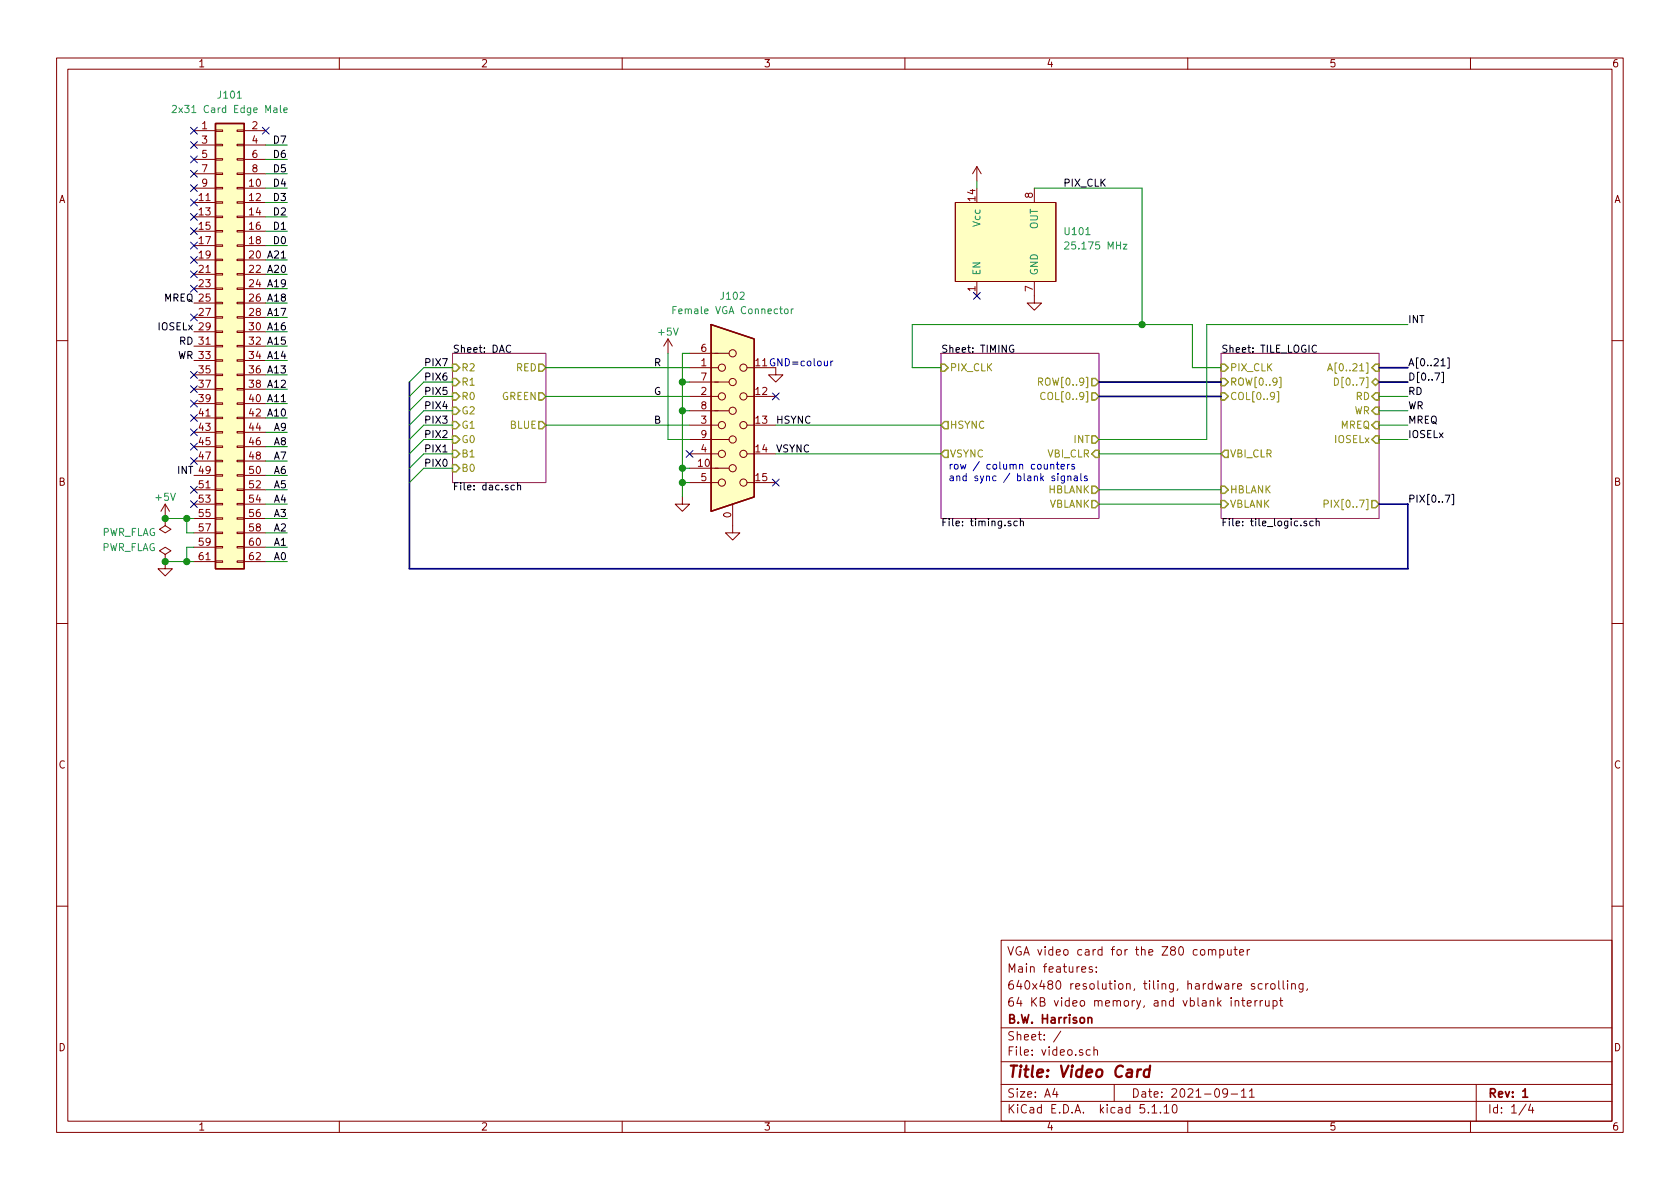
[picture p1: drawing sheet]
<svg xmlns="http://www.w3.org/2000/svg" width="297mm" height="210mm" viewBox="0 0 297 210" stroke-linecap="round" stroke-linejoin="round" font-family="sans-serif">
<g fill="none" stroke="#840000" stroke-width=".18">
<path d="M10 10.3h277v189.9h-277zM12 12.2h273v186.1h-273zM60 10.3v1.9M110 10.3v1.9M160 10.3v1.9M210 10.3v1.9M260 10.3v1.9M34.3 23.1h3.8M34.3 33.3h3.8M34.3 35.8h3.8M34.3 38.3h3.8M34.3 25.6h3.8"/>
<path d="M34.3 28.2h3.8M34.3 30.7h3.8M38.1 35.7h1.3v.2h-1.3zM38.1 33.1h1.3v.3h-1.3zM38.1 30.6h1.3v.3h-1.3zM38.1 28.1h1.3v.2h-1.3zM38.1 25.5h1.3v.3h-1.3zM38.1 23h1.3v.2h-1.3zM38.1 38.2h1.3v.3h-1.3zM41.9 35.7h1.3v.2h-1.3zM41.9 33.1h1.3v.3h-1.3zM41.9 30.6h1.3v.3h-1.3z"/>
<path d="M41.9 28.1h1.3v.2h-1.3zM41.9 25.5h1.3v.3h-1.3zM41.9 23h1.3v.2h-1.3zM41.9 38.2h1.3v.3h-1.3zM43.2 23.1h3.8M43.2 33.3h3.8M43.2 35.8h3.8M43.2 38.3h3.8M43.2 25.6h3.8M43.2 28.2h3.8M43.2 30.7h3.8M168.9 35.8h17.8v14h-17.8z"/>
<path d="M172.7 29.5l-.7 1.2M172.7 29.5v2.5M172.7 29.5l.8 1.2M182.9 33.3v2.5M34.3 40.9h3.8M34.3 43.4h3.8M34.3 46h3.8M34.3 48.5h3.8M34.3 51h3.8M34.3 53.6h3.8M34.3 56.1h3.8M34.3 58.7h3.8"/>
<path d="M38.1 58.5h1.3v.3h-1.3zM38.1 56h1.3v.3h-1.3zM38.1 53.5h1.3v.2h-1.3zM38.1 50.9h1.3v.3h-1.3zM38.1 48.4h1.3v.2h-1.3zM38.1 45.8h1.3v.3h-1.3zM38.1 43.3h1.3v.3h-1.3zM38.1 40.8h1.3v.2h-1.3zM41.9 58.5h1.3v.3h-1.3zM41.9 56h1.3v.3h-1.3zM41.9 53.5h1.3v.2h-1.3zM41.9 50.9h1.3v.3h-1.3z"/>
<path d="M41.9 48.4h1.3v.2h-1.3zM41.9 45.8h1.3v.3h-1.3zM41.9 43.3h1.3v.3h-1.3zM41.9 40.8h1.3v.2h-1.3zM43.2 40.9h3.8M43.2 43.4h3.8M43.2 46h3.8M43.2 48.5h3.8M43.2 51h3.8M43.2 53.6h3.8M43.2 56.1h3.8M43.2 58.7h3.8"/>
<path d="M118.1 59.9l-.8 1.3M118.1 59.9v2.6M118.1 59.9l.8 1.3M172.7 49.8v2.5M182.9 49.8v3.8h1.2l-1.2 1.3-1.3-1.3h1.3M10 60.2h2M34.3 61.2h3.8M34.3 63.7h3.8M34.3 66.3h3.8M34.3 68.8h3.8M34.3 71.4h3.8M34.3 73.9h3.8"/>
<path d="M34.3 76.4h3.8M34.3 79h3.8M38.1 66.2h1.3v.2h-1.3zM38.1 68.7h1.3v.3h-1.3zM38.1 71.2h1.3v.3h-1.3zM38.1 73.8h1.3v.2h-1.3zM38.1 76.3h1.3v.3h-1.3zM38.1 78.9h1.3v.2h-1.3zM38.1 63.6h1.3v.3h-1.3zM38.1 61.1h1.3v.2h-1.3zM41.9 66.2h1.3v.2h-1.3zM41.9 68.7h1.3v.3h-1.3z"/>
<path d="M41.9 71.2h1.3v.3h-1.3zM41.9 73.8h1.3v.2h-1.3zM41.9 76.3h1.3v.3h-1.3zM41.9 78.9h1.3v.2h-1.3zM41.9 63.6h1.3v.3h-1.3zM41.9 61.1h1.3v.2h-1.3zM43.2 61.2h3.8M43.2 63.7h3.8M43.2 66.3h3.8M43.2 68.8h3.8M43.2 71.4h3.8M43.2 73.9h3.8"/>
<path d="M43.2 76.4h3.8M43.2 79h3.8M121.9 67.6h7M121.9 77.7h7M121.9 72.6h7M121.9 62.5h7M121.9 65h5.1M121.9 70.1h5.1M121.9 75.2h5.1M132.1 65h5.1v1.3h1.2l-1.2 1.3-1.3-1.3h1.3M132.1 70.1h5.1M132.1 75.2h5.1"/>
<path d="M285 60.2h2M29.2 98l-1-.6 1-.6 1 .6-1 .6v1.3M29.2 99.3h.1M29.2 91.7v1.3l-1 .6 1 .6 1-.6-1-.6M29.2 91.7h.1M29.2 99.3v1.3h-1.3l1.3 1.2 1.3-1.2h-1.3M29.2 89.1l.8 1.3M29.2 89.1v2.6M29.2 89.1l-.8 1.3M34.3 81.5h3.8M34.3 84.1h3.8M34.3 86.6h3.8"/>
<path d="M34.3 89.1h3.8M34.3 91.7h3.8M34.3 94.2h3.8M34.3 96.8h3.8M34.3 99.3h3.8M38.1 89h1.3v.3h-1.3zM38.1 91.6h1.3v.2h-1.3zM38.1 94.1h1.3v.3h-1.3zM38.1 96.6h1.3v.3h-1.3zM38.1 99.2h1.3v.2h-1.3zM38.1 81.4h1.3v.3h-1.3zM38.1 83.9h1.3v.3h-1.3z"/>
<path d="M38.1 86.5h1.3v.2h-1.3zM41.9 89h1.3v.3h-1.3zM41.9 91.6h1.3v.2h-1.3zM41.9 94.1h1.3v.3h-1.3zM41.9 96.6h1.3v.3h-1.3zM41.9 99.2h1.3v.2h-1.3zM41.9 81.4h1.3v.3h-1.3zM41.9 83.9h1.3v.3h-1.3zM41.9 86.5h1.3v.2h-1.3zM43.2 81.5h3.8M43.2 84.1h3.8M43.2 86.6h3.8"/>
<path d="M43.2 89.1h3.8M43.2 91.7h3.8M43.2 94.2h3.8M43.2 96.8h3.8M43.2 99.3h3.8M120.6 87.9v1.2h1.3l-1.3 1.3-1.2-1.3h1.2M121.9 82.8h7M121.9 80.3h5.1M121.9 85.3h5.1M129.5 89.1v5.1h1.3l-1.3 1.3-1.2-1.3h1.2M132.1 80.3h5.1M132.1 85.3h5.1"/>
<path d="M10 110.3h2M285 110.3h2M10 160.2h2M177 166.3h108v32h-108zM191.3 171.4l.7-.1-.1-.3-.4-.1-.2 .2v.8h.6M193.1 171l-.3-.1-.2 .2v.3l.5 .1v.4h-.5M193.8 171.8v.1M193.8 171v.1M213.7 168a.37 .37 0 0 1 .6 .1v.8M213.7 167.9v1M214.3 168.1l.2-.2 .4 .1 .1 .9M215.7 168l.4-.1 .3 .3-.1 .6h-.6"/>
<path d="M215.7 167.9v1.5M217 167.9l.1 .9 .3 .1 .3-.1M217.7 176.4v.2M217.7 167.9v1M217.7 176.9v1M218.2 167.9h.5M218.4 177.1l.2-.2 .3 .1 .1 .9M218.4 167.4v1.3l.3 .2M218.4 176.9v1M219.2 168.4l.7-.1-.1-.3-.4-.1-.2 .2 .1 .7h.5M219.5 176.9h.6M219.7 176.4v1.3l.4 .2"/>
<path d="M220.5 177.4l.7-.1v-.3l-.4-.1-.3 .2 .1 .7h.6M220.5 167.9v1M221 167.9l-.5 .3M221.8 174a.37 .37 0 0 0-.6 .1l.1 .3 .5 .1 .1 .1-.2 .3-.5-.1M221.9 176.9v1M222.3 176.9l-.4 .2v.1M222.8 176.9v1M223.2 174l-.5-.1-.2 .3v.6l.2 .1 .5-.1M223.2 176.9l-.4 .3M223.7 176.9l.1 .9 .4 .1 .2-.1M223.8 173.9v1M224.2 173.9l-.4 .3"/>
<path d="M224.4 176.9v1M224.7 174.1l.2-.2 .5 .2v.7l-.2 .1-.5-.1zM225.1 177l.4-.1 .3 .3-.1 .6-.2 .1-.4-.1M225.1 176.9v1.5M226.1 173.4v1.3l.2 .2M226.2 176.9h.6M226.4 176.4v1.3l.4 .2M226.9 173.4v1.3l.2 .2M227.7 173.4v.2M227.7 173.9v1M228.4 174.1v-.1a.37 .37 0 0 1 .6 .1v.8M228.4 173.9v1"/>
<path d="M230.4 173.9v1.3l-.3 .2h-.4M230.4 174l-.5-.1-.2 .3 .1 .6h.6M231.2 174.8l-.2 .4M285 160.2h2M60 198.3v1.9M110 198.3v1.9M160 198.3v1.9M177 194.8h108M177 191.8h108M177 187.8h108M177 181.8h108M186.5 192.5l-.4 1h1"/>
<path d="M186.8 193v1M187.6 182.3l-1.3 2M192.8 185.7l-.5-.1-.3 .3 .1 .6 .2 .1 .5-.1M193.4 185.7h.1a.37 .37 0 0 1 .6 .1v.8M193.4 185.1v1.5M197 191.8v3M203.7 195.8l.4-.5v1.5M203.7 196.8h.8M205.2 196.7v.1M205.8 195.8l.4-.5v1.5M205.8 196.8h.9M207.5 195.4l.2-.1a.94 .94 0 0 1 0 1.5h-.1a1 1 0 0 1-.1-1.4z"/>
<path d="M210 198.3v1.9M217 193.2l-.1 .2a.48 .48 0 0 1-.6-.1v-.6a.48 .48 0 0 1 .6-.1l.1 .1a1.19 1.19 0 0 1-.2 1.2l-.5 .1M217.7 193.5h1.1M219.5 193l.4-.5v1.5M219.5 194h.8M220.9 193l.4-.5v1.5M220.9 194h.9M260 198.3v1.9M261 191.8v6.5M269.8 195.2l-1.2 2M270.6 195.2l-.3 1.1h.9M271 195.8v1"/>
<circle cx="127.6" cy="75.2" r=".63"/>
<circle cx="127.6" cy="70.1" r=".63"/>
<circle cx="127.6" cy="65" r=".63"/>
<circle cx="129.5" cy="77.7" r=".63"/>
<circle cx="129.5" cy="67.6" r=".63"/>
<circle cx="129.5" cy="62.5" r=".63"/>
<circle cx="129.5" cy="72.6" r=".63"/>
<circle cx="131.4" cy="65" r=".63"/>
<circle cx="131.4" cy="70.1" r=".63"/>
<circle cx="131.4" cy="75.2" r=".63"/>
<circle cx="127.6" cy="85.3" r=".63"/>
<circle cx="127.6" cy="80.3" r=".63"/>
<circle cx="129.5" cy="82.8" r=".63"/>
<circle cx="131.4" cy="85.3" r=".63"/>
<circle cx="131.4" cy="80.3" r=".63"/>
</g>
<path d="M192.4 180.1l.1-.1a.37 .37 0 0 1 .5 .1v.8M269.2 193l.5-.5v1.5M269.2 194h.9" fill="none" stroke="#840000" stroke-width=".3"/>
<path d="M201.8 189.1a.55 .55 0 0 0-.7 .4M203.3 189.2a.73 .73 0 0 0-.9 .1l-.2 .8 .1 .2 .2 .1 .6-.1M203.4 188.4l-.3 2" fill="none" stroke="#840000" stroke-width=".41"/>
<path d="M80 62.5h16.5v22.8h-16.5zM166.4 62.5h27.9v29.2h-27.9zM215.9 62.5h27.9v29.2h-27.9z" fill="none" stroke="#840084" stroke-width=".18"/>
<g fill="none" stroke="#000" stroke-width=".18">
<path d="M78.3 79.9h.7M90.3 61.2a.6 .6 0 0 0-.8 .4 .6 .6 0 0 0 .5 .7l.3-.1M179.2 61.1a.59 .59 0 0 0-.7 .6 .59 .59 0 0 0 .7 .5v-.4h-.2M232.8 61.2a.6 .6 0 0 0-.9 .4 .6 .6 0 0 0 .6 .7l.3-.1M254.9 65.8h.3v1.9h-.3M255.9 63.3h.3v1.8h-.3M91 85.8h-.4l-.3 .2 .2 .6h.5M91.5 85.9l.2-.1h.3v.8M91.5 85.4v1.2M178.7 92.2l-.3-.1-.2 .2 .1 .2 .4 .1v.3h-.5M179.9 92.2l-.4-.1-.3 .3 .2 .5h.5M180.4 92.3l.2-.2 .3 .1v.8"/>
<path d="M180.4 91.7v1.3M231 92.2l-.3-.1-.2 .2 .1 .2 .4 .1v.3h-.5M232.2 92.2l-.4-.1-.2 .3 .1 .5h.5M232.7 92.3l.2-.2 .3 .1v.8M232.7 91.7v1.3M255.5 87.5h.9l-.6 1.3M256.7 87.4h.3v1.8h-.3"/>
</g>
<g fill="none" stroke="#848400" stroke-width=".25">
<path d="M80 64.4h.6l.7 .6-.7 .7h-.6zM80 66.9h.6l.7 .7-.7 .6h-.6zM80 69.5h.6l.7 .6-.7 .6h-.6zM80 72h.6l.7 .6-.7 .7h-.6zM80 74.5h.6l.7 .7-.7 .6h-.6zM80 77.1h.6l.7 .6-.7 .7h-.6zM80 79.6h.6l.7 .7-.7 .6h-.6zM95.2 64.4h.7l.6 .6-.6 .7h-.7zM95.2 69.5h.7l.6 .6-.6 .6h-.7zM95.2 74.5h.7l.6 .7-.6 .6h-.7zM166.4 64.4h.6l.6 .6-.6 .7h-.6zM167 74.5h.6v1.3h-.6l-.6-.6z"/>
<path d="M193 66.9h.7l.6 .7-.6 .6h-.7zM193 69.5h.7l.6 .6-.6 .6h-.7zM193 77.1h.7l.6 .6-.6 .7h-.7zM193.7 79.6h.6v1.3h-.6l-.7-.6zM215.9 66.9h.6l.7 .7-.7 .6h-.6zM215.9 69.5h.6l.7 .6-.7 .6h-.6zM215.9 64.4h.6l.7 .6-.7 .7h-.6zM216.5 79.6h.7v1.3h-.7l-.6-.6zM242.6 67.6l.6-.7 .6 .7-.6 .6zM243.2 77.1h.6v1.3h-.6l-.6-.7zM243.2 72h.6v1.3h-.6l-.6-.7zM243.2 69.5h.6v1.2h-.6l-.6-.6z"/>
<path d="M243.2 74.5h.6v1.3h-.6l-.6-.6zM243.2 64.4h.6v1.3h-.6l-.6-.7zM80 82.2h.6l.7 .6-.7 .6h-.6zM166.4 80.3l.6-.7h.6v1.3h-.6zM193 88.5h.7l.6 .6-.6 .7h-.7zM193 86h.7l.6 .6-.6 .6h-.7zM215.9 88.5h.6l.7 .6-.7 .7h-.6zM215.9 86h.6l.7 .6-.7 .6h-.6zM242.6 88.5h.6l.6 .6-.6 .7h-.6z"/>
</g>
<path d="M183.6 67.5l.7-.1v-.4l-.7-.2v1.3M184.8 69.5a.51 .51 0 0 0-.6 0 .51 .51 0 0 0-.2 .6 .46 .46 0 0 0 .2 .5 .46 .46 0 0 0 .6-.1M225.8 69.3h.3v1.8h-.3M226.2 66.7h.3v1.8h-.3M234.7 65.6l.5-1.3 .4 1.3M234.8 65.2h.7M235.9 66.8a.64 .64 0 0 1 .8 .7 .64 .64 0 0 1-.8 .6zM234.1 89.1l.7-.1v-.4l-.2-.2h-.5v1.3" fill="none" stroke="#848400" stroke-width=".18"/>
<g fill="#ffffc2" stroke="#ffffc2" stroke-width=".18">
<path d="M38.1 21.8h5.1v78.8h-5.1z"/>
<path d="M125.7 57.4l7.6 2.5v28l-7.6 2.5z"/>
<path d="M168.9 35.8h17.8v14h-17.8z"/>
</g>
<path d="M38.1 21.8h5.1v78.8h-5.1zM125.7 57.4l7.6 2.5v28l-7.6 2.5z" fill="none" stroke="#840000" stroke-width=".25"/>
<path d="M30.5 18.8l.5-.2 .2 .4-.1 .2-.7 .7h.8M49.6 18.6v1.1l.2 .2M50.2 19.5l.6-.1-.1-.3h-.3l-.2 .1v.7h.5M119 54.8h.4M119.6 54.2h-.6v1.3M138.8 54.7l.3-.1 .2 .2-.1 .6-.3 .1-.2-.3zM139.9 54.6v.9M140.3 54.6l-.4 .3M188.3 42.9l.4-.1 .3 .3-.8 .9h.8M198.6 43.2h.7l-.7 .8h.7" fill="none" stroke="#008484" stroke-width=".18"/>
<path d="M72.4 67.6v33h176.5v-11.5h-5.1M194.3 67.6h21.6M194.3 70.1h21.6M243.8 67.6h5.1M243.8 65h5.1" fill="none" stroke="#000084" stroke-width=".3"/>
<g fill="none" stroke="#008400" stroke-width=".18">
<path d="M47 25.6h3.8M47 33.3h3.8M47 28.2h3.8M47 38.3h3.8M47 35.8h3.8M47 30.7h3.8M172.7 32v1.3M182.9 33.3h19v24.1M47 48.5h3.8M47 46h3.8M47 51h3.8M47 43.4h3.8"/>
<path d="M47 40.9h3.8M47 53.6h3.8M47 56.1h3.8M47 58.7h3.8M248.9 57.4h-35.5v20.3h-19.1M47 79h3.8M47 76.4h3.8M47 73.9h3.8M47 71.4h3.8M47 68.8h3.8M47 66.3h3.8M47 61.2h3.8"/>
<path d="M47 63.7h3.8M80 65h-5.1l-2.5 2.6M80 67.6h-5.1l-2.5 2.5M80 72.6h-5.1l-2.5 2.6M80 75.2h-5.1l-2.5 2.5M80 70.1h-5.1l-2.5 2.5M80 77.7h-5.1l-2.5 2.6M96.5 65h25.4M96.5 75.2h25.4M96.5 70.1h25.4M118.1 62.5v15.2h3.8M120.6 67.6h1.3"/>
<path d="M120.6 72.6h1.3M121.9 62.5h-1.3v25.4M137.2 75.2h29.2M166.4 65h-5.1v-7.6h49.5v7.6h5.1M243.8 72.6h5.1M243.8 75.2h5.1M243.8 70.1h5.1M243.8 77.7h5.1M29.2 91.7h5.1M29.2 99.3h5.1M33 91.7v2.5h1.3M34.3 96.8h-1.3v2.5"/>
<path d="M47 94.2h3.8M47 91.7h3.8M47 96.8h3.8M47 99.3h3.8M47 86.6h3.8M47 89.1h3.8M47 84.1h3.8M47 81.5h3.8M80 82.8h-5.1l-2.5 2.5M80 80.3h-5.1l-2.5 2.5M120.6 82.8h1.3M120.6 85.3h1.3"/>
<path d="M137.2 80.3h29.2M194.3 86.6h21.6M194.3 80.3h21.6M194.3 89.1h21.6"/>
</g>
<g fill="none" stroke="#0000c2" stroke-width=".18">
<path d="M145.7 63.8l.1 .8 .3 .1 .2-.1M146.3 63.8v.9M146.9 63.8v.9M147.3 63.8l-.4 .3M185.8 82.2l.2-.1 .3 .1v.8M185.8 82.1v.9M186.8 82.1h.4M186.9 81.7v1.1l.3 .2M187 83.7v.2M187 84.2v.8M187.6 82.5l.6-.1-.1-.2-.3-.1-.2 .2 .1 .6h.4M188.2 84.2v1l-.2 .2h-.3"/>
<path d="M188.2 84.2h-.4l-.2 .2 .1 .6h.5M188.7 82.1v.9M188.8 84.3l.2-.1h.3l.1 .8M188.8 84.2v.8M189.1 82.1l-.4 .2M190 82.2l-.3-.1-.2 .2v.2l.5 .1v.3h-.5M190 84.2h.4l.1 .8M190.5 84.5h-.4l-.2 .2 .2 .3h.4M191.1 83.7v1.1l.2 .2M192.2 84.2h-.3l-.2 .1 .1 .2 .4 .2v.3h-.5"/>
</g>
<g fill="#008400" stroke="#008400" stroke-width=".25">
<circle cx="29.2" cy="91.7" r=".51"/>
<circle cx="120.7" cy="85.3" r=".51"/>
<circle cx="29.2" cy="99.3" r=".51"/>
<circle cx="33" cy="99.3" r=".51"/>
<circle cx="120.7" cy="67.6" r=".51"/>
<circle cx="120.7" cy="72.6" r=".51"/>
<circle cx="120.7" cy="82.8" r=".51"/>
<circle cx="201.9" cy="57.4" r=".51"/>
<circle cx="33" cy="91.7" r=".51"/>
</g>
<g fill="none" stroke="#000084" stroke-width=".18">
<path d="M33.7 30.1l1.2 1.2M33.7 27.6l1.2 1.2M33.7 25l1.2 1.3M33.7 22.5l1.2 1.2M33.7 35.2l1.2 1.2M33.7 32.7l1.2 1.2M33.7 37.7l1.2 1.3M34.9 30.1l-1.2 1.2M34.9 27.6l-1.2 1.2M34.9 25l-1.2 1.3M34.9 22.5l-1.2 1.2M34.9 35.2l-1.2 1.2"/>
<path d="M34.9 32.7l-1.2 1.2M34.9 37.7l-1.2 1.3M46.4 22.5l1.2 1.2M47.6 22.5l-1.2 1.2M33.7 45.4l1.2 1.2M33.7 40.3l1.2 1.2M33.7 55.5l1.2 1.2M33.7 50.4l1.2 1.3M33.7 47.9l1.2 1.2M33.7 42.8l1.2 1.2M34.9 45.4l-1.2 1.2M34.9 40.3l-1.2 1.2"/>
<path d="M34.9 55.5l-1.2 1.2M34.9 50.4l-1.2 1.3M34.9 47.9l-1.2 1.2M34.9 42.8l-1.2 1.2M172.1 51.7l1.2 1.2M173.3 51.7l-1.2 1.2M33.7 65.7l1.2 1.2M33.7 73.3l1.2 1.2M33.7 75.8l1.2 1.3M33.7 78.4l1.2 1.2M33.7 68.2l1.2 1.2M33.7 70.8l1.2 1.2"/>
<path d="M34.9 65.7l-1.2 1.2M34.9 73.3l-1.2 1.2M34.9 75.8l-1.2 1.3M34.9 78.4l-1.2 1.2M34.9 68.2l-1.2 1.2M34.9 70.8l-1.2 1.2M121.3 79.6l1.2 1.3M122.5 79.6l-1.2 1.3M136.6 69.5l1.2 1.2M137.8 69.5l-1.2 1.2M33.7 86l1.2 1.2M33.7 88.5l1.2 1.3"/>
<path d="M33.7 80.9l1.2 1.2M34.9 86l-1.2 1.2M34.9 88.5l-1.2 1.3M34.9 80.9l-1.2 1.2M136.6 84.7l1.2 1.2M137.8 84.7l-1.2 1.2"/>
</g>
<text font-size="2.8" fill="#840000" x="178" y="190.5">Title: Video Card</text>
<g font-size="2.1" fill="#840000">
<text x="178" y="172">Main features:</text>
<text x="178" y="169">VGA video card for the Z80 computer</text>
<text x="178" y="178">64 KB video memory, and vblank interrupt</text>
<text x="178" y="175">640x480 resolution, tiling, hardware scrolling,</text>
<text x="178" y="184">Sheet: /</text>
<text x="178" y="181">B.W. Harrison</text>
<text x="178" y="186.7">File: video.sch</text>
<text x="178" y="196.9">KiCad E.D.A. kicad 5.1.10</text>
<text x="178" y="194.1">Size: A4</text>
<text x="200" y="194.1">Date: 2021-09-11</text>
<text x="263" y="194.1">Rev: 1</text>
<text x="263" y="196.9">Id: 1/4</text>
</g>
<g font-size="1.8" fill="#840000">
<text x="35" y="11.9">1</text>
<text x="85" y="11.9">2</text>
<text x="135" y="11.9">3</text>
<text x="185" y="11.9">4</text>
<text x="235" y="11.9">5</text>
<text x="285" y="11.9">6</text>
<text x="35.7" y="22.9">1</text>
<text x="44.6" y="22.9">2</text>
<text x="35.7" y="25.4">3</text>
<text x="35.7" y="27.9">5</text>
<text x="44.6" y="25.4">4</text>
<text x="44.6" y="27.9">6</text>
<text x="10.4" y="35.9">A</text>
<text x="35.2" y="35.6">11</text>
<text x="35.7" y="30.5">7</text>
<text x="35.7" y="33">9</text>
<text x="44.1" y="33">10</text>
<text x="44.1" y="35.6">12</text>
<text x="44.6" y="30.5">8</text>
<text x="172.5" y="35.5" transform="rotate(-90 172.5 35.5)">14</text>
<text x="182.6" y="35" transform="rotate(-90 182.6 35)">8</text>
<text x="285.4" y="35.9">A</text>
<text x="35.2" y="38.1">13</text>
<text x="35.2" y="40.6">15</text>
<text x="44.1" y="38.1">14</text>
<text x="44.1" y="40.6">16</text>
<text x="35.2" y="43.2">17</text>
<text x="35.2" y="45.7">19</text>
<text x="44.1" y="43.2">18</text>
<text x="44.1" y="45.7">20</text>
<text x="35.2" y="48.3">21</text>
<text x="35.2" y="50.8">23</text>
<text x="44.1" y="48.3">22</text>
<text x="44.1" y="50.8">24</text>
<text x="44.1" y="53.3">26</text>
<text x="172.5" y="51.5" transform="rotate(-90 172.5 51.5)">1</text>
<text x="182.6" y="51.5" transform="rotate(-90 182.6 51.5)">7</text>
<text x="35.2" y="55.9">27</text>
<text x="44.1" y="55.9">28</text>
<text x="44.1" y="58.4">30</text>
<text x="44.1" y="61">32</text>
<text x="44.1" y="63.5">34</text>
<text x="124" y="64.8">1</text>
<text x="124" y="62.2">6</text>
<text x="35.2" y="66">35</text>
<text x="35.2" y="68.6">37</text>
<text x="35.2" y="71.1">39</text>
<text x="44.1" y="66">36</text>
<text x="44.1" y="68.6">38</text>
<text x="44.1" y="71.1">40</text>
<text x="124" y="69.8">2</text>
<text x="124" y="67.3">7</text>
<text x="133.7" y="69.8">12</text>
<text x="35.2" y="73.7">41</text>
<text x="35.2" y="76.2">43</text>
<text x="44.1" y="73.7">42</text>
<text x="44.1" y="76.2">44</text>
<text x="124" y="74.9">3</text>
<text x="124" y="72.4">8</text>
<text x="124" y="77.5">9</text>
<text x="133.7" y="74.9">13</text>
<text x="35.2" y="78.7">45</text>
<text x="35.2" y="81.3">47</text>
<text x="44.1" y="78.7">46</text>
<text x="44.1" y="81.3">48</text>
<text x="44.1" y="83.8">50</text>
<text x="123.5" y="82.5">10</text>
<text x="124" y="80">4</text>
<text x="133.7" y="80">14</text>
<text x="10.4" y="85.9">B</text>
<text x="35.2" y="86.4">51</text>
<text x="35.2" y="88.9">53</text>
<text x="44.1" y="86.4">52</text>
<text x="44.1" y="88.9">54</text>
<text x="124" y="85.1">5</text>
<text x="133.7" y="85.1">15</text>
<text x="285.4" y="85.9">B</text>
<text x="35.2" y="91.4">55</text>
<text x="35.2" y="94">57</text>
<text x="44.1" y="91.4">56</text>
<text x="44.1" y="94">58</text>
<text x="129.3" y="91.5" transform="rotate(-90 129.3 91.5)">0</text>
<text x="35.2" y="96.5">59</text>
<text x="35.2" y="99.1">61</text>
<text x="44.1" y="96.5">60</text>
<text x="44.1" y="99.1">62</text>
<text x="10.4" y="135.9">C</text>
<text x="285.4" y="135.9">C</text>
<text x="10.4" y="185.9">D</text>
<text x="285.4" y="185.9">D</text>
<text x="35" y="199.9">1</text>
<text x="85" y="199.9">2</text>
<text x="135" y="199.9">3</text>
<text x="185" y="199.9">4</text>
<text x="235" y="199.9">5</text>
<text x="285" y="199.9">6</text>
</g>
<g font-size="1.8" fill="#008484">
<text x="38.7" y="17.4">J101</text>
<text x="31.8" y="20">2x31 Card Edge Male</text>
<text x="173.4" y="40" transform="rotate(-90 173.4 40)">Vcc</text>
<text x="183.5" y="40.6" transform="rotate(-90 183.5 40.6)">OUT</text>
<text x="188.4" y="41.6">U101</text>
<text x="189" y="44.1">25.175 MHz</text>
<text x="127.6" y="53">J102</text>
<text x="173.4" y="48.8" transform="rotate(-90 173.4 48.8)">EN</text>
<text x="183.5" y="48.8" transform="rotate(-90 183.5 48.8)">GND</text>
<text x="116.5" y="59.4">+5V</text>
<text x="119.7" y="55.5">Female VGA Connector</text>
<text x="27.6" y="88.6">+5V</text>
<text x="17.9" y="94.8">PWR_FLAG</text>
<text x="17.9" y="97.5">PWR_FLAG</text>
</g>
<g font-size="1.8">
<text x="48.5" y="25.4">D7</text>
<text x="48.5" y="27.9">D6</text>
<text x="48.5" y="30.5">D5</text>
<text x="48.5" y="33">D4</text>
<text x="48.5" y="35.6">D3</text>
<text x="188" y="33">PIX_CLK</text>
<text x="48.5" y="38.1">D2</text>
<text x="48.5" y="40.6">D1</text>
<text x="47.5" y="45.7">A21</text>
<text x="48.5" y="43.2">D0</text>
<text x="29" y="53.3">MREQ 25</text>
<text x="47.5" y="53.3">A18</text>
<text x="47.5" y="50.8">A19</text>
<text x="47.5" y="48.3">A20</text>
<text x="28" y="58.4">IOSELx 29</text>
<text x="47.5" y="58.4">A16</text>
<text x="47.5" y="55.9">A17</text>
<text x="248.9" y="57.1">INT</text>
<text x="31.3" y="63.5">WR 33</text>
<text x="31.7" y="61">RD 31</text>
<text x="47.5" y="61">A15</text>
<text x="47.5" y="63.5">A14</text>
<text x="74.9" y="64.8">PIX7</text>
<text x="80" y="62.4">Sheet: DAC</text>
<text x="115.6" y="64.8">R</text>
<text x="166.4" y="62.4">Sheet: TIMING</text>
<text x="215.9" y="62.4">Sheet: TILE_LOGIC</text>
<text x="248.9" y="64.8">A[0..21]</text>
<text x="47.5" y="66">A13</text>
<text x="47.5" y="68.6">A12</text>
<text x="47.5" y="71.1">A11</text>
<text x="74.9" y="67.3">PIX6</text>
<text x="74.9" y="69.8">PIX5</text>
<text x="115.6" y="69.8">G</text>
<text x="248.9" y="67.3">D[0..7]</text>
<text x="248.9" y="69.8">RD</text>
<text x="47.5" y="73.7">A10</text>
<text x="48.5" y="76.2">A9</text>
<text x="74.9" y="72.4">PIX4</text>
<text x="74.9" y="74.9">PIX3</text>
<text x="74.9" y="77.5">PIX2</text>
<text x="115.6" y="74.9">B</text>
<text x="137.2" y="74.9">HSYNC</text>
<text x="248.9" y="77.5">IOSELx</text>
<text x="248.9" y="72.4">WR</text>
<text x="248.9" y="74.9">MREQ</text>
<text x="31.4" y="83.8">INT 49</text>
<text x="48.5" y="78.7">A8</text>
<text x="48.5" y="81.3">A7</text>
<text x="48.5" y="83.8">A6</text>
<text x="74.9" y="80">PIX1</text>
<text x="74.9" y="82.5">PIX0</text>
<text x="137.2" y="80">VSYNC</text>
<text x="48.5" y="86.4">A5</text>
<text x="48.5" y="88.9">A4</text>
<text x="80" y="86.7">File: dac.sch</text>
<text x="248.9" y="88.9">PIX[0..7]</text>
<text x="48.5" y="91.4">A3</text>
<text x="48.5" y="94">A2</text>
<text x="166.4" y="93.1">File: timing.sch</text>
<text x="215.9" y="93.1">File: tile_logic.sch</text>
<text x="48.5" y="96.5">A1</text>
<text x="48.5" y="99.1">A0</text>
</g>
<g font-size="1.8" fill="#848400">
<text x="81.5" y="65.7">R2</text>
<text x="91.3" y="65.7">RED</text>
<text x="167.9" y="65.7">PIX_CLK</text>
<text x="217.4" y="65.7">PIX_CLK</text>
<text x="235.9" y="65.7">A[0..21]</text>
<text x="81.5" y="68.2">R1</text>
<text x="81.5" y="70.7">R0</text>
<text x="88.7" y="70.7">GREEN</text>
<text x="184.3" y="68.2">ROW[0..9]</text>
<text x="184.9" y="70.7">COL[0..9]</text>
<text x="217.4" y="68.2">ROW[0..9]</text>
<text x="217.4" y="70.7">COL[0..9]</text>
<text x="236.9" y="68.2">D[0..7]</text>
<text x="239.8" y="70.7">RD</text>
<text x="81.5" y="73.3">G2</text>
<text x="81.5" y="75.8">G1</text>
<text x="90.2" y="75.8">BLUE</text>
<text x="167.9" y="75.8">HSYNC</text>
<text x="237" y="75.8">MREQ</text>
<text x="239.4" y="73.3">WR</text>
<text x="81.5" y="78.4">G0</text>
<text x="81.5" y="80.9">B1</text>
<text x="81.5" y="83.4">B0</text>
<text x="167.9" y="80.9">VSYNC</text>
<text x="185.2" y="80.9">VBI_CLR</text>
<text x="189.9" y="78.4">INT</text>
<text x="217.4" y="80.9">VBI_CLR</text>
<text x="236" y="78.4">IOSELx</text>
<text x="185.3" y="87.2">HBLANK</text>
<text x="185.4" y="89.8">VBLANK</text>
<text x="217.4" y="89.8">VBLANK</text>
<text x="217.4" y="87.2">HBLANK</text>
<text x="235.3" y="89.8">PIX[0..7]</text>
</g>
<g font-size="1.8" fill="#0000c2">
<text x="133.7" y="64.8">11GND=colour</text>
<text x="167.6" y="83">row / column counters</text>
<text x="167.6" y="85.1">and sync / blank signals</text>
</g>
</svg>
